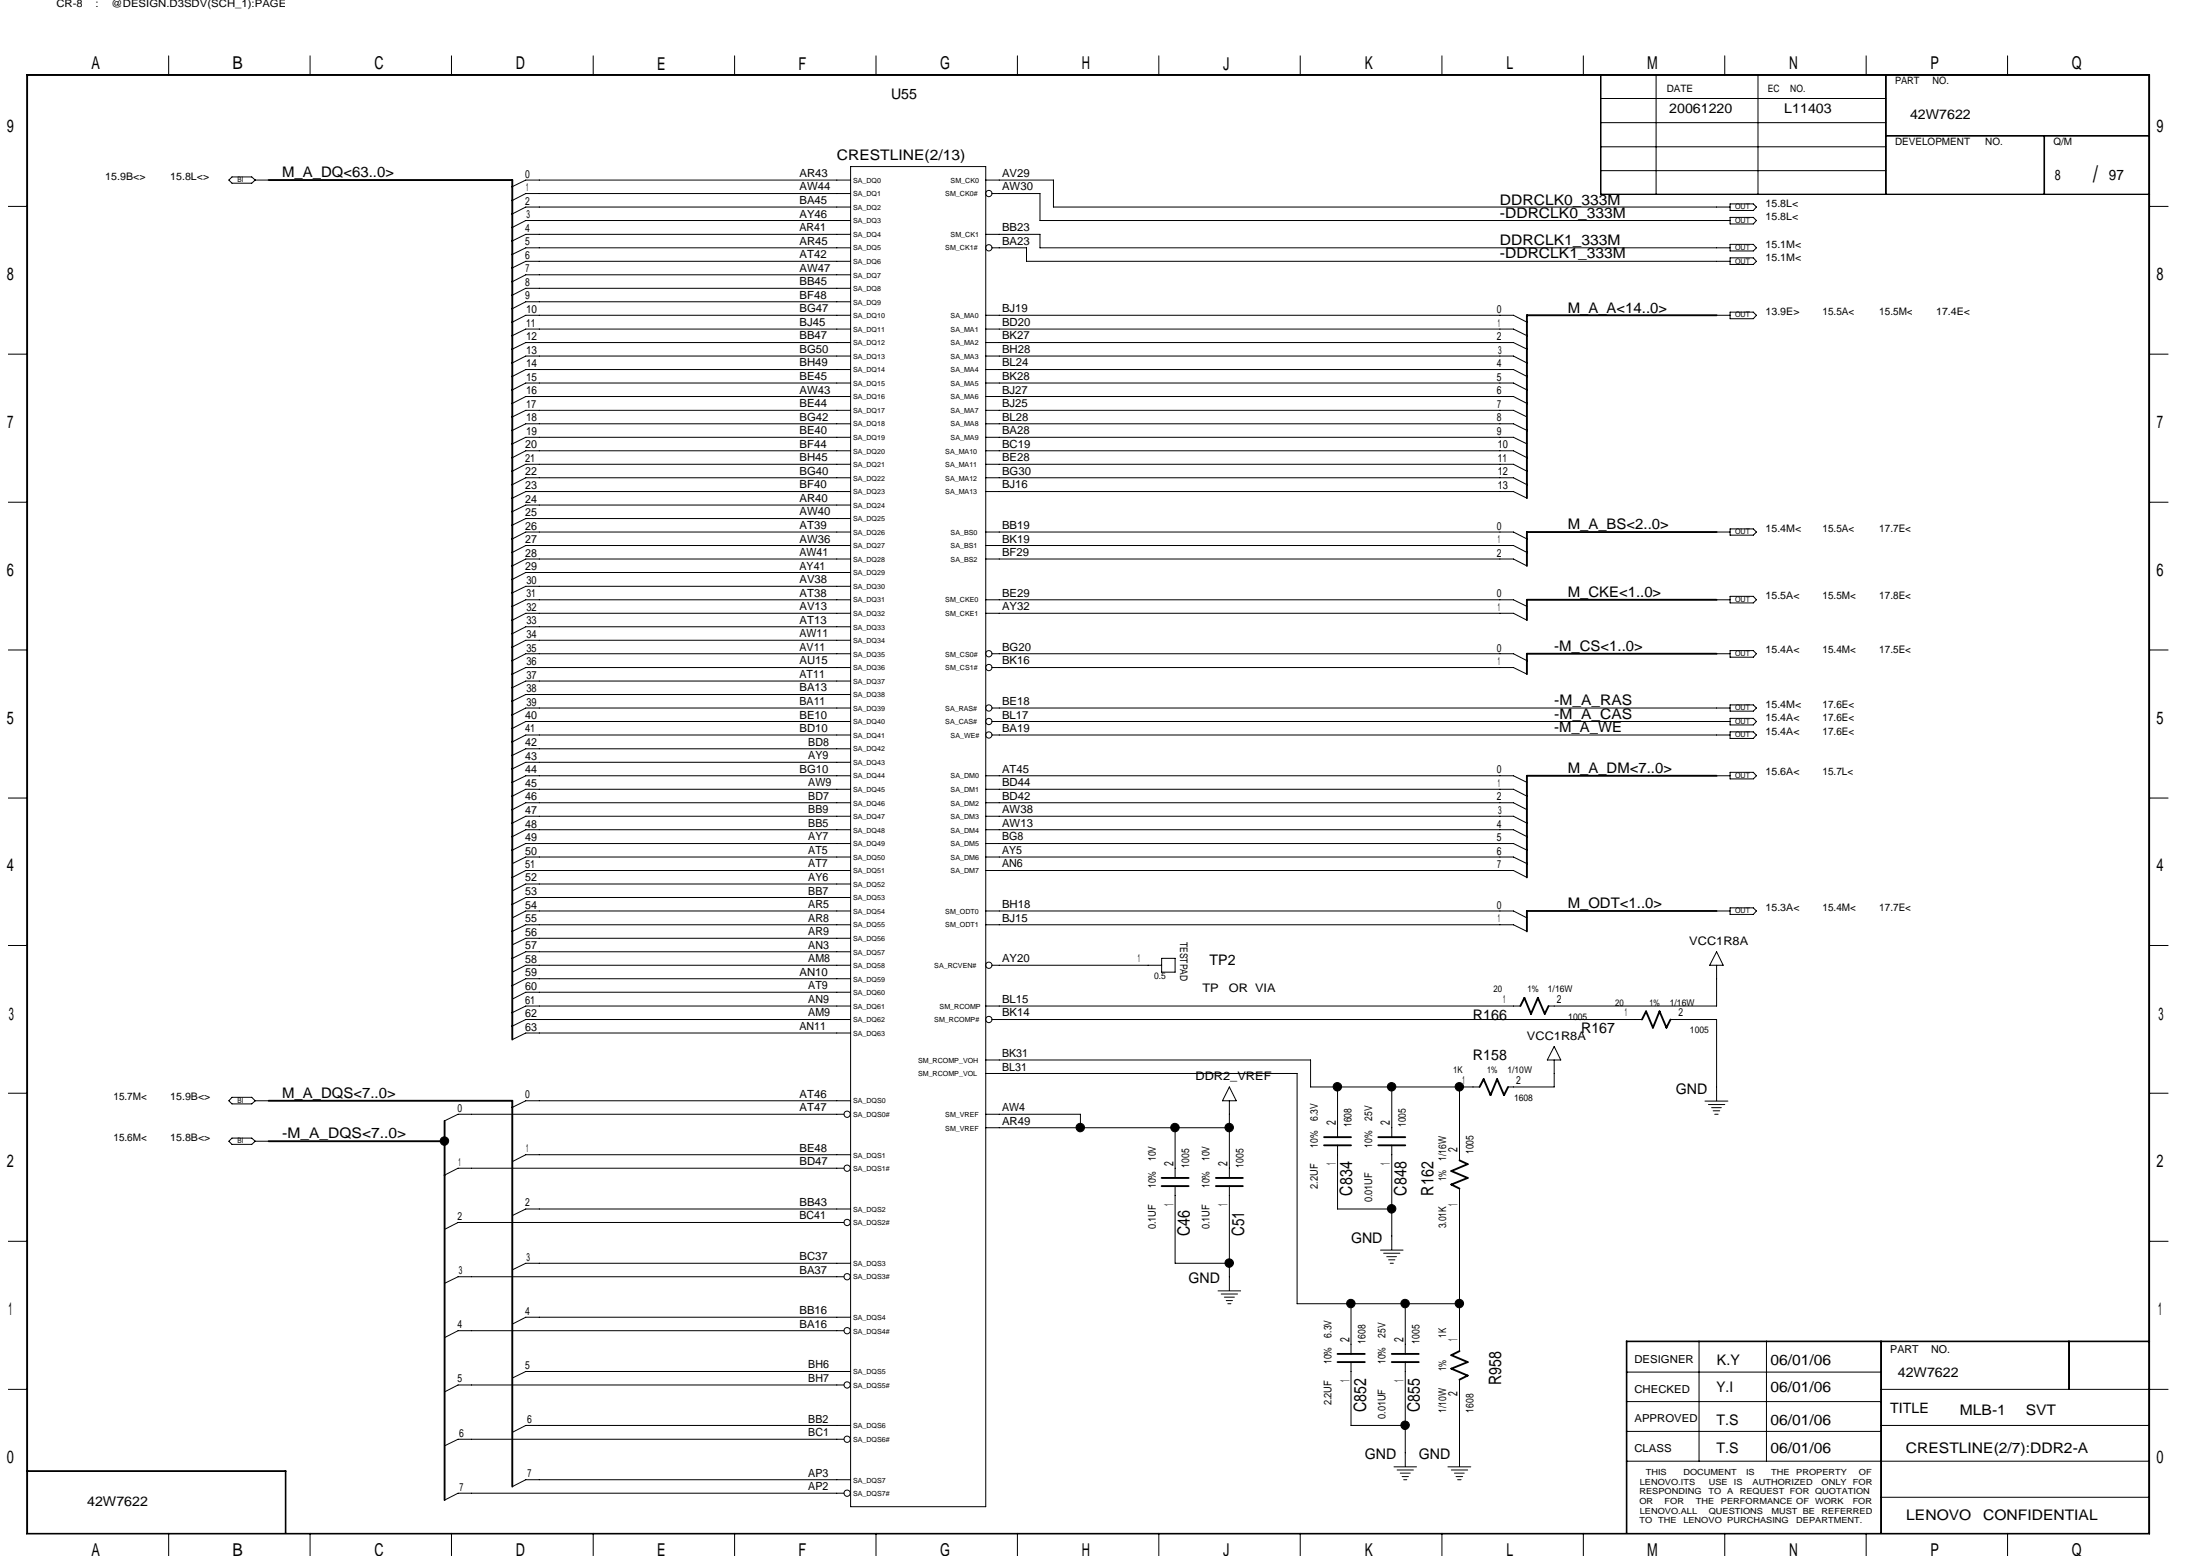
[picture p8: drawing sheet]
<svg xmlns="http://www.w3.org/2000/svg" width="297mm" height="210mm" viewBox="0 0 297 210" stroke-linecap="round" stroke-linejoin="round" font-family="sans-serif">
<g fill="none" stroke="#000" stroke-width=".25">
<path d="M36.3 24.3h32.9v116M231.8 42.5h-25.6v24.7M231.8 71.8h-25.6v4.6M231.8 80.9h-25.6v2.8M231.8 88.2h-25.6v2.8M231.8 104.7h-25.6v13.7M205.3 135.8l.5-1.1 .9 2.1 .9-2.1 1 2.1 .5-1M221.7 137.6l.5-1.1 1 2.2 .9-2.2 .9 2.2 .5-1.1M231.8 122.9h-25.6v2.8M36.3 148.5h32.9v52.1M36.3 154h23.7M60 151.3v51.1"/>
<path d="M156.8 159h3.7M164.2 159h3.6M178.8 154.6h3.6M178.8 153.5h3.6M186.1 154.6h3.6M186.1 153.5h3.6M197.1 156.6l1.1 .5-2.2 .9 2.2 1-2.2 .9 1.1 .5M199.8 146.7l.5-1.1 .9 2.2 .9-2.2 1 2.2 .5-1.1M156.8 160.1h3.7M164.2 160.1h3.6M180.6 183.8h3.7M180.6 182.7h3.7"/>
<path d="M187.9 183.8h3.7M187.9 182.7h3.7M197.1 182.3l-1.1 .6 2.2 .9-2.2 .9 2.2 .9-1.1 .6"/>
</g>
<g fill="none" stroke="#000" stroke-width=".14">
<path d="M3.6 10.1h286.6v196.9h-286.6zM3.7 10.2h286.4v196.7h-286.4zM22.8 7.5v2.6M41.9 7.5v2.6M61 7.5v2.6M80.1 7.5v2.6M99.2 7.5v2.6M118.3 7.5v2.6M137.4 7.5v2.6M156.5 7.5v2.6M175.6 7.5v2.6M194.7 7.5v2.6"/>
<path d="M213.8 7.5v2.6M216.1 10.1v16.1h74.1M216.1 19.8h38.5M216.1 16.6h38.5M216.1 13.3h38.5M216.2 10.1v16.1M223.6 10.1v16.1M232.9 7.5v2.6M237.4 10.1v16.1M252 7.5v2.6M254.6 18.4h35.6M254.6 10.1v16.1"/>
<path d="M254.6 18.3h35.6M254.7 10.1v16.1M271.1 7.5v2.6M276 18.4v7.8M276.1 18.4v7.8M1.1 27.9h2.5M30.9 24.3l.4-.4h2.7l.5 .4-.5 .4h-2.7zM34.5 24.3h1.8M114.8 37.1h-43.8l-1.8 .9M114.8 35.3h-43.8l-1.8 .9M114.8 33.4h-43.8l-1.8 .9M114.8 29.8h-43.8l-1.8 .9"/>
<path d="M114.8 31.6h-43.8l-1.8 .9M114.8 27.9h-43.8l-1.8 1M114.8 26.1h-43.8l-1.8 1M114.8 24.3h-43.8l-1.8 .9M114.8 22.5h18.3v180.8h-18.3zM114.8 38.9h-43.8l-1.8 .9M133.1 31.6h7.3v1.8h93.2M133.1 24.3h9.1v3.6h91.4M134 33.4h4.6v1.9h95M134 26.1h6.4v3.7h93.2M216.1 26.2h74.1M216.2 23h38.4"/>
<path d="M233.6 27.5h3.1l.4 .4-.4 .5h-3.1zM233.6 29.3h3.1l.4 .5-.4 .4h-3.1zM233.6 33h3.1l.4 .4-.4 .5h-3.1zM233.6 34.8h3.1l.4 .5-.4 .4h-3.1zM290.2 27.9h2.5M1.1 47.8h2.5M114.8 44.4h-43.8l-1.8 .9M114.8 46.2h-43.8l-1.8 .9M114.8 59h-43.8l-1.8 .9M114.8 49.9h-43.8l-1.8 .9M114.8 51.7h-43.8l-1.8 .9M114.8 57.2h-43.8l-1.8 .9"/>
<path d="M114.8 55.4h-43.8l-1.8 .9M114.8 53.5h-43.8l-1.8 .9M114.8 48h-43.8l-1.8 1M114.8 42.5h-43.8l-1.8 1M114.8 40.7h-43.8l-1.8 1M133.1 44.4h71.2l1.9 .9M133.1 46.2h71.2l1.9 .9M133.1 59h71.2l1.9 .9M133.1 49.9h71.2l1.9 .9M133.1 51.7h71.2l1.9 .9M133.1 57.2h71.2l1.9 .9M133.1 55.4h71.2l1.9 .9"/>
<path d="M133.1 53.5h71.2l1.9 .9M133.1 48h71.2l1.9 1M133.1 42.5h71.2l1.9 1M231.8 42.5h1.8M233.6 42.1h3.1l.4 .4-.4 .5h-3.1zM290.2 47.8h2.5M1.1 67.8h2.5M114.8 73.6h-43.8l-1.8 .9M114.8 71.8h-43.8l-1.8 .9M114.8 64.5h-43.8l-1.8 .9M114.8 62.7h-43.8l-1.8 .9M114.8 60.8h-43.8l-1.8 1"/>
<path d="M114.8 75.4h-43.8l-1.8 1M114.8 66.3h-43.8l-1.8 .9M114.8 79.1h-43.8l-1.8 .9M114.8 77.3h-43.8l-1.8 .9M114.8 70h-43.8l-1.8 .9M114.8 68.2h-43.8l-1.8 .8M133.1 73.6h71.2l1.9 .9M133.1 71.8h71.2l1.9 .9M133.1 64.5h71.2l1.9 .9M133.1 62.7h71.2l1.9 .9M133.1 60.8h71.2l1.9 1M133.1 75.4h71.2l1.9 1"/>
<path d="M133.1 66.3h71.2l1.9 .9M231.8 71.8h1.8M233.6 71.4h3.1l.4 .4-.4 .4h-3.1zM290.2 67.8h2.5M1.1 87.7h2.5M114.8 90.1h-43.8l-1.8 .9M114.8 88.2h-43.8l-1.8 1M114.8 82.8h-43.8l-1.8 .9M114.8 80.9h-43.8l-1.8 .9M114.8 99.2h-43.8l-1.8 .9M114.8 97.4h-43.8l-1.8 .9M114.8 95.5h-43.8l-1.8 1"/>
<path d="M114.8 93.7h-43.8l-1.8 .9M114.8 91.9h-43.8l-1.8 .9M114.8 86.4h-43.8l-1.8 .9M114.8 84.6h-43.8l-1.8 .9M133.1 82.8h71.2l1.9 .9M133.1 80.9h71.2l1.9 .9M134 90.1h70.3l1.9 .9M134 88.2h70.3l1.9 1M134 99.2h99.6M134 97.4h99.6M134 95.5h99.6M231.8 88.2h1.8"/>
<path d="M231.8 80.9h1.8M233.6 80.5h3.1l.4 .4-.4 .5h-3.1zM233.6 87.8h3.1l.4 .4-.4 .5h-3.1zM233.6 95.1h3.1l.4 .4-.4 .5h-3.1zM233.6 96.9h3.1l.4 .5-.4 .4h-3.1zM233.6 98.8h3.1l.4 .4-.4 .5h-3.1zM290.2 87.7h2.5M1.1 107.7h2.5M114.8 117.5h-43.8l-1.8 .9M114.8 113.8h-43.8l-1.8 .9M114.8 115.7h-43.8l-1.8 .8M114.8 119.3h-43.8l-1.8 .9"/>
<path d="M114.8 112h-43.8l-1.8 .9M114.8 110.2h-43.8l-1.8 .9M114.8 104.7h-43.8l-1.8 .9M114.8 108.3h-43.8l-1.8 1M114.8 106.5h-43.8l-1.8 .9M114.8 102.9h-43.8l-1.8 .9M114.8 101h-43.8l-1.8 .9M133.1 117.5h71.2l1.9 .9M133.1 113.8h71.2l1.9 .9M133.1 115.7h71.2l1.9 .8M133.1 112h71.2l1.9 .9M133.1 110.2h71.2l1.9 .9"/>
<path d="M133.1 104.7h71.2l1.9 .9M133.1 108.3h71.2l1.9 1M133.1 106.5h71.2l1.9 .9M231.8 104.7h1.8M233.6 104.2h3.1l.4 .5-.4 .4h-3.1zM290.2 107.7h2.5M1.1 127.6h2.5M114.8 139.4h-43.8l-1.8 .9M114.8 135.8h-43.8l-1.8 .9M114.8 137.6h-43.8l-1.8 .9M114.8 133.9h-43.8l-1.8 .9M114.8 132.1h-43.8l-1.8 .9"/>
<path d="M114.8 130.3h-43.8l-1.8 .9M114.8 128.4h-43.8l-1.8 .9M114.8 126.6h-43.8l-1.8 .9M114.8 122.9h-43.8l-1.8 1M114.8 124.8h-43.8l-1.8 .9M114.8 121.1h-43.8l-1.8 .9M133.1 135.8h72.2M133.1 122.9h71.2l1.9 1M133.1 124.8h71.2l1.9 .9M134 137.6h87.7M134 130.3h22.8M156.8 129.3h1.9v1.9h-1.9z"/>
<path d="M225.5 137.6h6.3v10.9M231.8 130.3v5.5h-22.7M231.8 128.4l.9 1.9h-1.9zM231.8 122.9h1.8M233.6 122.5h3.1l.4 .4-.4 .5h-3.1zM290.2 127.6h2.5M1.1 147.5h2.5M31.3 148.1h2.7l.5 .4-.5 .5h-2.7l-.4-.5zM31.3 153.6h2.7l.5 .4-.5 .4h-2.7l-.4-.4zM34.5 148.5h1.8M34.5 154h1.8M114 150.4h-52.2l-1.8 .9"/>
<path d="M114 157.6h-52.2l-1.8 1M114.8 148.5h-43.8l-1.8 .9M114.8 155.8h-43.8l-1.8 1M133.1 150.4h12.8v1.8M133.1 144.9h42v31h22M133.1 143h43.9v3.7h22.8M133.1 152.2h32.9M158.7 152.2v6.8M166 146.7l.9 1.8h-1.8zM166 148.5v10.5M180.6 154.6v8.6h7.3M180.6 146.7v6.8"/>
<path d="M187.9 146.7v6.8M187.9 154.6v14M197.1 146.7v9.9M209.8 143v3.7h-6.2M209.8 141.2l.9 1.8h-1.8zM230.2 148.6h3.1M230.7 149.1h2.2M231.1 149.5h1.3M231.3 149.9h.9M231.5 150.4h.5M290.2 147.5h2.5M1.1 167.5h2.5"/>
<path d="M114 172.3h-52.2l-1.8 .9M114 179.6h-52.2l-1.8 .9M114 165h-52.2l-1.8 .9M114.8 177.8h-43.8l-1.8 .9M114.8 170.5h-43.8l-1.8 .9M114.8 163.2h-43.8l-1.8 .8M158.7 160.1v10.4h7.3M164.5 174.2h3M164.9 174.6h2.2M165.3 175h1.4M165.6 175.5h.8M165.8 175.9h.4"/>
<path d="M166 160.1v14M182.4 175.9v6.8M186.4 168.7h3M186.8 169.1h2.2M187.2 169.6h1.3M187.5 170h.8M187.7 170.5h.4M189.7 175.9v6.8M197.1 160.4v21.9M290.2 167.5h2.5M1.1 187.5h2.5M3.6 198.5h35v8.4"/>
<path d="M3.6 198.5h35M38.5 198.5v8.4M114 186.9h-52.2l-1.8 .9M114 194.2h-52.2l-1.8 .9M114.8 199.7h-43.8l-1.8 .9M114.8 192.4h-43.8l-1.8 .9M114.8 185.1h-43.8l-1.8 .9M182.4 183.8v8.6h7.3M188.2 198h3.1M188.6 198.4h2.2M189.1 198.8h1.3M189.3 199.3h.9"/>
<path d="M189.5 199.7h.4M189.7 183.8v14.1M195.5 198h3.1M196 198.4h2.2M196.4 198.8h1.3M196.6 199.3h.9M196.8 199.7h.5M197.1 186.2v11.7M219.6 197.2h70.6M219.6 181.1h70.6M219.6 193.2h34.4M219.6 189.1h34.4"/>
<path d="M219.6 185.2h34.4M219.7 181v25.9M229.4 181v16.2M238.5 181v16.2M254 192.4h36.2M254 187.5h38.7M254 181v25.9M279.3 181v6.5M279.4 181v6.5M290.2 181h-70.6v25.9M22.8 206.9v3M41.9 206.9v3"/>
<path d="M61 206.9v3M80.1 206.9v3M99.2 206.9v3M114 201.5h-52.2l-1.8 .9M118.3 206.9v3M137.4 206.9v3M156.5 206.9v3M175.6 206.9v3M194.7 206.9v3M213.8 206.9v3M232.9 206.9v3M252 206.9v3"/>
<path d="M254 202.1h36.2M271.1 206.9v3"/>
<circle cx="133.5" cy="26.1" r=".43"/>
<circle cx="133.5" cy="33.4" r=".43"/>
<circle cx="133.5" cy="97.4" r=".43"/>
<circle cx="133.5" cy="95.5" r=".43"/>
<circle cx="133.5" cy="90.1" r=".43"/>
<circle cx="133.5" cy="99.2" r=".43"/>
<circle cx="133.5" cy="88.2" r=".43"/>
<circle cx="133.5" cy="137.6" r=".43"/>
<circle cx="133.5" cy="130.3" r=".43"/>
<circle cx="114.4" cy="150.4" r=".43"/>
<circle cx="114.4" cy="157.6" r=".43"/>
<circle cx="114.4" cy="172.3" r=".43"/>
<circle cx="114.4" cy="179.6" r=".43"/>
<circle cx="114.4" cy="165" r=".43"/>
<circle cx="114.4" cy="186.9" r=".43"/>
<circle cx="114.4" cy="194.2" r=".43"/>
<circle cx="114.4" cy="201.5" r=".43"/>
</g>
<g fill="#000" stroke="#000" stroke-width=".14">
<circle cx="60" cy="154" r=".57"/>
<circle cx="145.9" cy="152.2" r=".57"/>
<circle cx="158.6" cy="152.2" r=".57"/>
<circle cx="166" cy="152.2" r=".57"/>
<circle cx="180.6" cy="146.7" r=".57"/>
<circle cx="187.9" cy="146.7" r=".57"/>
<circle cx="197" cy="146.7" r=".57"/>
<circle cx="166" cy="170.4" r=".57"/>
<circle cx="182.4" cy="175.9" r=".57"/>
<circle cx="187.9" cy="163.1" r=".57"/>
<circle cx="189.7" cy="175.9" r=".57"/>
<circle cx="197" cy="175.9" r=".57"/>
<circle cx="189.7" cy="192.3" r=".57"/>
</g>
<text font-size="3.1" x="282.6" y="24.6">/</text>
<g font-size="2.4">
<text x="12.4" y="9.4">A</text>
<text x="31.4" y="9.4">B</text>
<text x="50.5" y="9.4">C</text>
<text x="69.6" y="9.4">D</text>
<text x="88.7" y="9.4">E</text>
<text x="107.8" y="9.4">F</text>
<text x="127" y="9.4">G</text>
<text x="146" y="9.4">H</text>
<text x="165.1" y="9.4">J</text>
<text x="184.3" y="9.4">K</text>
<text x="203.4" y="9.4">L</text>
<text x="222.4" y="9.4">M</text>
<text x="241.6" y="9.4">N</text>
<text x="260.6" y="9.4">P</text>
<text x="279.7" y="9.4">Q</text>
<text x=".9" y="17.9">9</text>
<text x="291.2" y="17.9">9</text>
<text x=".9" y="37.8">8</text>
<text x="291.2" y="37.8">8</text>
<text x="1" y="57.8">7</text>
<text x="291.2" y="57.8">7</text>
<text x=".9" y="77.8">6</text>
<text x="291.2" y="77.8">6</text>
<text x=".9" y="97.7">5</text>
<text x="291.2" y="97.7">5</text>
<text x=".9" y="117.6">4</text>
<text x="291.2" y="117.6">4</text>
<text x="1.2" y="137.6">3</text>
<text x="291.4" y="137.6">3</text>
<text x=".9" y="157.5">2</text>
<text x="291.2" y="157.5">2</text>
<text x="1.1" y="177.5">1</text>
<text x="291.4" y="177.5">1</text>
<text x=".9" y="197.4">0</text>
<text x="291.2" y="197.4">0</text>
<text x="12.4" y="210">A</text>
<text x="31.4" y="210">B</text>
<text x="50.5" y="210">C</text>
<text x="69.6" y="210">D</text>
<text x="127" y="210">G</text>
<text x="146" y="210">H</text>
<text x="184.3" y="210">K</text>
<text x="203.4" y="210">L</text>
<text x="222.4" y="210">M</text>
<text x="241.6" y="210">N</text>
<text x="260.6" y="210">P</text>
<text x="279.7" y="210">Q</text>
<text x="88.7" y="210">E</text>
<text x="107.8" y="210">F</text>
<text x="165.1" y="210">J</text>
</g>
<g font-size="2.3">
<text x="182.6" y="161.3" transform="rotate(-90 182.6 161.3)">C834</text>
<text x="189.9" y="161.3" transform="rotate(-90 189.9 161.3)">C848</text>
<text x="193.5" y="161.3" transform="rotate(-90 193.5 161.3)">R162</text>
<text x="160.7" y="166.8" transform="rotate(-90 160.7 166.8)">C46</text>
<text x="168" y="166.8" transform="rotate(-90 168 166.8)">C51</text>
<text x="184.4" y="190.5" transform="rotate(-90 184.4 190.5)">C852</text>
<text x="191.7" y="190.5" transform="rotate(-90 191.7 190.5)">C855</text>
<text x="202.7" y="186.9" transform="rotate(-90 202.7 186.9)">R958</text>
</g>
<g font-size="2">
<text x="120.3" y="13.3">U55</text>
<text x="38.1" y="23.9">M_A_DQ&lt;63..0&gt;</text>
<text x="113" y="21.5">CRESTLINE(2/13)</text>
<text x="202.5" y="29.4">-DDRCLK0_333M</text>
<text x="202.5" y="27.6">DDRCLK0_333M</text>
<text x="277.4" y="24.3">8</text>
<text x="284.7" y="24.3">97</text>
<text x="202.5" y="33.1">DDRCLK1_333M</text>
<text x="202.5" y="34.9">-DDRCLK1_333M</text>
<text x="211.7" y="42.2">M_A_A&lt;14..0&gt;</text>
<text x="211.7" y="71.4">M_A_BS&lt;2..0&gt;</text>
<text x="211.7" y="80.6">M_CKE&lt;1..0&gt;</text>
<text x="209.8" y="87.9">-M_CS&lt;1..0&gt;</text>
<text x="209.8" y="95.2">-M_A_RAS</text>
<text x="209.8" y="97">-M_A_CAS</text>
<text x="209.8" y="98.8">-M_A_WE</text>
<text x="211.7" y="104.3">M_A_DM&lt;7..0&gt;</text>
<text x="211.7" y="122.6">M_ODT&lt;1..0&gt;</text>
<text x="163.3" y="130.3">TP2</text>
<text x="198.9" y="137.6">R166</text>
<text x="198.9" y="143">R158</text>
<text x="213.5" y="139.4">R167</text>
<text x="38.1" y="148.2">M_A_DQS&lt;7..0&gt;</text>
<text x="226.3" y="147.6">GND</text>
<text x="38.1" y="153.6">-M_A_DQS&lt;7..0&gt;</text>
<text x="182.4" y="167.7">GND</text>
<text x="160.5" y="173.2">GND</text>
<text x="231.8" y="184.1">K.Y</text>
<text x="239.1" y="184.1">06/01/06</text>
<text x="231.8" y="187.8">Y.I</text>
<text x="239.1" y="187.8">06/01/06</text>
<text x="264.6" y="190.9">MLB-1</text>
<text x="273.5" y="190.9">SVT</text>
<text x="184.3" y="196.9">GND</text>
<text x="191.6" y="196.9">GND</text>
<text x="231.8" y="192.4">T.S</text>
<text x="231.8" y="196">T.S</text>
<text x="239.1" y="192.4">06/01/06</text>
<text x="239.1" y="196">06/01/06</text>
<text x="257.3" y="196">CRESTLINE(2/7):DDR2-A</text>
<text x="257.4" y="205.2">LENOVO</text>
<text x="267.8" y="205.2">CONFIDENTIAL</text>
</g>
<text font-size="1.9" x="255.2" y="190.7">TITLE</text>
<g font-size="1.8">
<text x="225.4" y="15.3">20061220</text>
<text x="240.9" y="15.3">L11403</text>
<text x="257.9" y="16">42W7622</text>
<text x="180.4" y="151.8" transform="rotate(-90 180.4 151.8)">2</text>
<text x="187.7" y="151.8" transform="rotate(-90 187.7 151.8)">2</text>
<text x="196.8" y="155.5" transform="rotate(-90 196.8 155.5)">2</text>
<text x="158.5" y="157.3" transform="rotate(-90 158.5 157.3)">2</text>
<text x="165.7" y="157.3" transform="rotate(-90 165.7 157.3)">2</text>
<text x="180.4" y="157.3" transform="rotate(-90 180.4 157.3)">1</text>
<text x="187.7" y="157.3" transform="rotate(-90 187.7 157.3)">1</text>
<text x="158.5" y="162.7" transform="rotate(-90 158.5 162.7)">1</text>
<text x="165.7" y="162.7" transform="rotate(-90 165.7 162.7)">1</text>
<text x="196.8" y="162.7" transform="rotate(-90 196.8 162.7)">1</text>
<text x="182.2" y="181.1" transform="rotate(-90 182.2 181.1)">2</text>
<text x="189.5" y="181.1" transform="rotate(-90 189.5 181.1)">2</text>
<text x="196.8" y="180.9" transform="rotate(-90 196.8 180.9)">1</text>
<text x="256.2" y="185.8">42W7622</text>
<text x="182.2" y="186.5" transform="rotate(-90 182.2 186.5)">1</text>
<text x="189.5" y="186.5" transform="rotate(-90 189.5 186.5)">1</text>
<text x="196.8" y="188.4" transform="rotate(-90 196.8 188.4)">2</text>
<text x="11.8" y="203.3">42W7622</text>
</g>
<g font-size="1.6">
<text x="228.1" y="127.5">VCC1R8A</text>
<text x="162.3" y="133.9">TP</text>
<text x="165.9" y="133.9">OR VIA</text>
<text x="206.2" y="140.3">VCC1R8A</text>
<text x="161.4" y="145.8">DDR2_VREF</text>
</g>
<g font-size="1.5">
<text x="70.9" y="24">0</text>
<text x="107.9" y="23.9">AR43</text>
<text x="135.3" y="23.9">AV29</text>
<text x="70.9" y="27.6">2</text>
<text x="71" y="25.8">1</text>
<text x="71.1" y="29.4">3</text>
<text x="107.9" y="29.4">AY46</text>
<text x="107.9" y="25.7">AW44</text>
<text x="107.9" y="27.6">BA45</text>
<text x="135.3" y="25.7">AW30</text>
<text x="70.9" y="31.3">4</text>
<text x="70.9" y="33.1">5</text>
<text x="70.9" y="34.9">6</text>
<text x="107.9" y="34.8">AT42</text>
<text x="107.9" y="31.2">AR41</text>
<text x="107.9" y="33">AR45</text>
<text x="135.3" y="31.2">BB23</text>
<text x="135.3" y="33">BA23</text>
<text x="70.9" y="38.6">8</text>
<text x="70.9" y="40.4">9</text>
<text x="70.9" y="36.7">7</text>
<text x="107.9" y="40.3">BF48</text>
<text x="107.9" y="38.5">BB45</text>
<text x="107.9" y="36.7">AW47</text>
<text x="71" y="47.7">13</text>
<text x="71" y="42.2">10</text>
<text x="71" y="45.9">12</text>
<text x="71" y="44.1">11</text>
<text x="107.9" y="47.6">BG50</text>
<text x="107.9" y="42.2">BG47</text>
<text x="107.9" y="45.8">BB47</text>
<text x="107.9" y="44">BJ45</text>
<text x="135.3" y="47.6">BH28</text>
<text x="135.3" y="44">BD20</text>
<text x="135.3" y="45.8">BK27</text>
<text x="135.3" y="42.2">BJ19</text>
<text x="202.1" y="45.9">2</text>
<text x="202.1" y="42.2">0</text>
<text x="202.2" y="44.1">1</text>
<text x="202.3" y="47.7">3</text>
<text x="71" y="51.4">15</text>
<text x="71" y="49.5">14</text>
<text x="71" y="53.2">16</text>
<text x="107.9" y="49.4">BH49</text>
<text x="107.9" y="51.3">BE45</text>
<text x="107.9" y="53.1">AW43</text>
<text x="135.3" y="49.4">BL24</text>
<text x="135.3" y="51.3">BK28</text>
<text x="135.3" y="53.1">BJ27</text>
<text x="202.1" y="53.2">6</text>
<text x="202.1" y="49.5">4</text>
<text x="202.1" y="51.4">5</text>
<text x="71" y="58.7">19</text>
<text x="71" y="55">17</text>
<text x="71" y="56.9">18</text>
<text x="107.9" y="56.8">BG42</text>
<text x="107.9" y="54.9">BE44</text>
<text x="107.9" y="58.6">BE40</text>
<text x="135.3" y="56.8">BL28</text>
<text x="135.3" y="54.9">BJ25</text>
<text x="135.3" y="58.6">BA28</text>
<text x="202.1" y="58.7">9</text>
<text x="202.1" y="56.9">8</text>
<text x="202.1" y="55">7</text>
<text x="70.9" y="66">23</text>
<text x="70.9" y="62.3">21</text>
<text x="70.9" y="64.1">22</text>
<text x="70.9" y="60.5">20</text>
<text x="107.9" y="62.3">BH45</text>
<text x="107.9" y="64.1">BG40</text>
<text x="107.9" y="60.4">BF44</text>
<text x="107.9" y="65.9">BF40</text>
<text x="135.3" y="64.1">BG30</text>
<text x="135.3" y="62.3">BE28</text>
<text x="135.3" y="60.4">BC19</text>
<text x="135.3" y="65.9">BJ16</text>
<text x="202.2" y="64.1">12</text>
<text x="202.2" y="60.5">10</text>
<text x="202.2" y="62.3">11</text>
<text x="202.2" y="66">13</text>
<text x="70.9" y="67.8">24</text>
<text x="70.9" y="69.6">25</text>
<text x="70.9" y="71.5">26</text>
<text x="107.9" y="69.6">AW40</text>
<text x="107.9" y="71.4">AT39</text>
<text x="107.9" y="67.7">AR40</text>
<text x="135.3" y="71.4">BB19</text>
<text x="202.1" y="71.5">0</text>
<text x="70.9" y="75.1">28</text>
<text x="70.9" y="73.3">27</text>
<text x="70.9" y="77">29</text>
<text x="107.9" y="76.9">AY41</text>
<text x="107.9" y="75.1">AW41</text>
<text x="107.9" y="73.2">AW36</text>
<text x="135.3" y="75.1">BF29</text>
<text x="135.3" y="73.2">BK19</text>
<text x="202.1" y="75.1">2</text>
<text x="202.2" y="73.3">1</text>
<text x="71.1" y="80.6">31</text>
<text x="71.1" y="82.4">32</text>
<text x="71.1" y="78.8">30</text>
<text x="107.9" y="78.7">AV38</text>
<text x="107.9" y="82.3">AV13</text>
<text x="107.9" y="80.5">AT38</text>
<text x="135.3" y="80.5">BE29</text>
<text x="135.3" y="82.3">AY32</text>
<text x="202.1" y="80.6">0</text>
<text x="202.2" y="82.4">1</text>
<text x="71.1" y="86.1">34</text>
<text x="71.1" y="87.9">35</text>
<text x="71.1" y="89.7">36</text>
<text x="71.1" y="84.2">33</text>
<text x="107.9" y="86">AW11</text>
<text x="107.9" y="87.8">AV11</text>
<text x="107.9" y="89.7">AU15</text>
<text x="107.9" y="84.2">AT13</text>
<text x="135.3" y="87.8">BG20</text>
<text x="135.3" y="89.7">BK16</text>
<text x="202.1" y="87.9">0</text>
<text x="202.2" y="89.7">1</text>
<text x="71.1" y="95.2">39</text>
<text x="71.1" y="91.6">37</text>
<text x="71.1" y="93.4">38</text>
<text x="107.9" y="95.1">BA11</text>
<text x="107.9" y="91.5">AT11</text>
<text x="107.9" y="93.3">BA13</text>
<text x="135.3" y="95.1">BE18</text>
<text x="70.9" y="100.7">42</text>
<text x="70.9" y="98.8">41</text>
<text x="70.9" y="97">40</text>
<text x="107.9" y="97">BE10</text>
<text x="107.9" y="98.8">BD10</text>
<text x="109.1" y="100.6">BD8</text>
<text x="135.3" y="97">BL17</text>
<text x="135.3" y="98.8">BA19</text>
<text x="70.9" y="104.4">44</text>
<text x="70.9" y="106.2">45</text>
<text x="70.9" y="108">46</text>
<text x="70.9" y="102.5">43</text>
<text x="107.9" y="104.3">BG10</text>
<text x="109.1" y="102.4">AY9</text>
<text x="109.1" y="108">BD7</text>
<text x="109.1" y="106.1">AW9</text>
<text x="135.3" y="106.1">BD44</text>
<text x="135.3" y="108">BD42</text>
<text x="135.3" y="104.3">AT45</text>
<text x="202.1" y="104.4">0</text>
<text x="202.1" y="108">2</text>
<text x="202.2" y="106.2">1</text>
<text x="70.9" y="113.5">49</text>
<text x="70.9" y="109.8">47</text>
<text x="70.9" y="111.7">48</text>
<text x="109.1" y="113.4">AY7</text>
<text x="109.1" y="109.8">BB9</text>
<text x="109.1" y="111.6">BB5</text>
<text x="135.3" y="113.4">BG8</text>
<text x="135.3" y="109.8">AW38</text>
<text x="135.3" y="111.6">AW13</text>
<text x="202.1" y="113.5">5</text>
<text x="202.1" y="111.7">4</text>
<text x="202.3" y="109.8">3</text>
<text x="70.9" y="119">52</text>
<text x="70.9" y="115.3">50</text>
<text x="70.9" y="117.1">51</text>
<text x="109.1" y="118.9">AY6</text>
<text x="109.1" y="117.1">AT7</text>
<text x="109.1" y="115.2">AT5</text>
<text x="135.3" y="115.2">AY5</text>
<text x="135.3" y="117.1">AN6</text>
<text x="202.1" y="115.3">6</text>
<text x="202.1" y="117.1">7</text>
<text x="70.9" y="122.6">54</text>
<text x="70.9" y="124.5">55</text>
<text x="70.9" y="120.8">53</text>
<text x="109.1" y="124.4">AR8</text>
<text x="109.1" y="122.6">AR5</text>
<text x="109.1" y="120.7">BB7</text>
<text x="135.3" y="122.6">BH18</text>
<text x="135.3" y="124.4">BJ15</text>
<text x="202.1" y="122.6">0</text>
<text x="202.2" y="124.5">1</text>
<text x="70.9" y="131.7">59</text>
<text x="70.9" y="126.3">56</text>
<text x="70.9" y="128.1">57</text>
<text x="70.9" y="129.9">58</text>
<text x="107.9" y="131.7">AN10</text>
<text x="109.1" y="126.2">AR9</text>
<text x="109.1" y="128">AN3</text>
<text x="109.1" y="129.8">AM8</text>
<text x="135.3" y="129.8">AY20</text>
<text x="153.6" y="129.8">1</text>
<text x="70.9" y="135.4">61</text>
<text x="70.9" y="137.2">62</text>
<text x="70.9" y="133.6">60</text>
<text x="109.1" y="133.5">AT9</text>
<text x="109.1" y="135.3">AN9</text>
<text x="109.1" y="137.2">AM9</text>
<text x="135.3" y="135.3">BL15</text>
<text x="135.3" y="137.2">BK14</text>
<text x="202.9" y="135.3">1</text>
<text x="210.2" y="135.3">2</text>
<text x="219.4" y="137.2">1</text>
<text x="226.6" y="137.2">2</text>
<text x="70.9" y="139.1">63</text>
<text x="107.9" y="139">AN11</text>
<text x="135.3" y="142.7">BK31</text>
<text x="70.9" y="148.2">0</text>
<text x="107.9" y="149.9">AT47</text>
<text x="107.9" y="148.1">AT46</text>
<text x="135.3" y="144.5">BL31</text>
<text x="135.3" y="149.9">AW4</text>
<text x="197.5" y="146.3">1</text>
<text x="204.7" y="146.3">2</text>
<text x="61.8" y="150">0</text>
<text x="71" y="155.5">1</text>
<text x="107.9" y="155.4">BE48</text>
<text x="135.3" y="151.8">AR49</text>
<text x="61.9" y="157.4">1</text>
<text x="107.9" y="157.3">BD47</text>
<text x="61.8" y="164.6">2</text>
<text x="70.9" y="162.8">2</text>
<text x="107.9" y="164.5">BC41</text>
<text x="107.9" y="162.7">BB43</text>
<text x="61.9" y="172">3</text>
<text x="71.1" y="170.1">3</text>
<text x="107.9" y="170.1">BC37</text>
<text x="107.9" y="171.9">BA37</text>
<text x="61.8" y="179.2">4</text>
<text x="70.9" y="177.4">4</text>
<text x="107.9" y="177.4">BB16</text>
<text x="107.9" y="179.2">BA16</text>
<text x="70.9" y="184.7">5</text>
<text x="109.1" y="184.7">BH6</text>
<text x="220.7" y="183.9">DESIGNER</text>
<text x="255.2" y="182.6">PART</text>
<text x="260.7" y="182.6">NO.</text>
<text x="61.8" y="186.6">5</text>
<text x="109.1" y="186.5">BH7</text>
<text x="109.1" y="192">BB2</text>
<text x="220.7" y="191.9">APPROVED</text>
<text x="220.7" y="187.9">CHECKED</text>
<text x="62" y="193.9">6</text>
<text x="71.2" y="192.1">6</text>
<text x="109.1" y="193.8">BC1</text>
<text x="220.7" y="196">CLASS</text>
<text x="62.1" y="201.2">7</text>
<text x="71.2" y="199.3">7</text>
<text x="109.1" y="199.3">AP3</text>
<text x="109.1" y="201.1">AP2</text>
</g>
<g font-size="1.4">
<text x="7.6" y=".9">CR-8</text>
<text x="12.9" y=".9">:</text>
<text x="15" y=".9">@DESIGN.D3SDV(SCH_1):PAGE</text>
<text x="255.9" y="11.3">PART</text>
<text x="260.9" y="11.3">NO.</text>
<text x="225" y="12.4">DATE</text>
<text x="238.7" y="12.4">EC</text>
<text x="241.7" y="12.4">NO.</text>
<text x="255.9" y="19.6">DEVELOPMENT</text>
<text x="268.1" y="19.6">NO.</text>
<text x="277.2" y="19.6">Q/M</text>
<text x="14.2" y="24.3">15.9B&lt;&gt;</text>
<text x="23" y="24.3">15.8L&lt;&gt;</text>
<text x="238.4" y="29.7">15.8L&lt;</text>
<text x="238.4" y="27.9">15.8L&lt;</text>
<text x="238.4" y="33.4">15.1M&lt;</text>
<text x="238.4" y="35.2">15.1M&lt;</text>
<text x="238.4" y="42.5">13.9E&gt;</text>
<text x="246.1" y="42.5">15.5A&lt;</text>
<text x="253.7" y="42.5">15.5M&lt;</text>
<text x="261.4" y="42.5">17.4E&lt;</text>
<text x="238.4" y="71.8">15.4M&lt;</text>
<text x="246.1" y="71.8">15.5A&lt;</text>
<text x="253.7" y="71.8">17.7E&lt;</text>
<text x="238.4" y="80.9">15.5A&lt;</text>
<text x="246.1" y="80.9">15.5M&lt;</text>
<text x="253.7" y="80.9">17.8E&lt;</text>
<text x="238.4" y="88.2">15.4A&lt;</text>
<text x="246.1" y="88.2">15.4M&lt;</text>
<text x="253.7" y="88.2">17.5E&lt;</text>
<text x="238.4" y="95.5">15.4M&lt;</text>
<text x="246.1" y="95.5">17.6E&lt;</text>
<text x="238.4" y="97.3">15.4A&lt;</text>
<text x="238.4" y="99.1">15.4A&lt;</text>
<text x="246.1" y="97.3">17.6E&lt;</text>
<text x="246.1" y="99.1">17.6E&lt;</text>
<text x="238.4" y="104.6">15.6A&lt;</text>
<text x="246.1" y="104.6">15.7L&lt;</text>
<text x="238.4" y="122.9">15.3A&lt;</text>
<text x="246.1" y="122.9">15.4M&lt;</text>
<text x="253.7" y="122.9">17.7E&lt;</text>
<text x="159.3" y="127.1" transform="rotate(90 159.3 127.1)">TESTPAD</text>
<text x="15.3" y="148.5">15.7M&lt;</text>
<text x="23" y="148.5">15.9B&lt;&gt;</text>
<text x="15.3" y="154">15.6M&lt;</text>
<text x="23" y="154">15.8B&lt;&gt;</text>
<text x="177.9" y="154.9" transform="rotate(-90 177.9 154.9)">10%</text>
<text x="177.9" y="151.3" transform="rotate(-90 177.9 151.3)">6.3V</text>
<text x="182.5" y="152.1" transform="rotate(-90 182.5 152.1)">1608</text>
<text x="185.2" y="154.9" transform="rotate(-90 185.2 154.9)">10%</text>
<text x="185.2" y="151.3" transform="rotate(-90 185.2 151.3)">25V</text>
<text x="189.8" y="152.1" transform="rotate(-90 189.8 152.1)">1005</text>
<text x="199" y="155.7" transform="rotate(-90 199 155.7)">1005</text>
<text x="156" y="160.3" transform="rotate(-90 156 160.3)">10%</text>
<text x="156" y="156.7" transform="rotate(-90 156 156.7)">10V</text>
<text x="160.6" y="157.6" transform="rotate(-90 160.6 157.6)">1005</text>
<text x="163.3" y="156.7" transform="rotate(-90 163.3 156.7)">10V</text>
<text x="163.3" y="160.3" transform="rotate(-90 163.3 160.3)">10%</text>
<text x="167.9" y="157.6" transform="rotate(-90 167.9 157.6)">1005</text>
<text x="177.9" y="160.4" transform="rotate(-90 177.9 160.4)">2.2UF</text>
<text x="195.3" y="156.7" transform="rotate(-90 195.3 156.7)">1/16W</text>
<text x="195.3" y="159.4" transform="rotate(-90 195.3 159.4)">1%</text>
<text x="156" y="165.9" transform="rotate(-90 156 165.9)">0.1UF</text>
<text x="163.3" y="165.9" transform="rotate(-90 163.3 165.9)">0.1UF</text>
<text x="185.2" y="162.2" transform="rotate(-90 185.2 162.2)">0.01UF</text>
<text x="195.3" y="165.8" transform="rotate(-90 195.3 165.8)">3.01K</text>
<text x="179.8" y="184.1" transform="rotate(-90 179.8 184.1)">10%</text>
<text x="179.8" y="180.5" transform="rotate(-90 179.8 180.5)">6.3V</text>
<text x="184.4" y="181.3" transform="rotate(-90 184.4 181.3)">1608</text>
<text x="187.1" y="184.1" transform="rotate(-90 187.1 184.1)">10%</text>
<text x="187.1" y="180.5" transform="rotate(-90 187.1 180.5)">25V</text>
<text x="191.6" y="181.3" transform="rotate(-90 191.6 181.3)">1005</text>
<text x="195.3" y="185.1" transform="rotate(-90 195.3 185.1)">1%</text>
<text x="195.3" y="180.5" transform="rotate(-90 195.3 180.5)">1K</text>
<text x="179.8" y="189.7" transform="rotate(-90 179.8 189.7)">2.2UF</text>
<text x="187.1" y="191.5" transform="rotate(-90 187.1 191.5)">0.01UF</text>
<text x="195.3" y="190.7" transform="rotate(-90 195.3 190.7)">1/10W</text>
<text x="199" y="190.6" transform="rotate(-90 199 190.6)">1608</text>
</g>
<g font-size="1.3">
<text x="155.8" y="132.1">0.5</text>
<text x="201.6" y="133.9">20</text>
<text x="206.2" y="133.9">1%</text>
<text x="209" y="133.9">1/16W</text>
<text x="211.7" y="137.6">1005</text>
<text x="218.1" y="135.8">20</text>
<text x="222.7" y="135.8">1%</text>
<text x="225.5" y="135.8">1/16W</text>
<text x="228.2" y="139.4">1005</text>
<text x="196.2" y="144.9">1K</text>
<text x="200.8" y="144.9">1%</text>
<text x="203.5" y="144.9">1/10W</text>
<text x="204.4" y="148.5">1608</text>
</g>
<g font-size="1.1">
<text x="221.4" y="203">OR</text>
<text x="221.4" y="201.7">RESPONDING</text>
<text x="221.4" y="200.4">LENOVO.ITS</text>
<text x="222.2" y="199.1">THIS</text>
<text x="224.7" y="203">FOR</text>
<text x="227.3" y="199.1">DOCUMENT</text>
<text x="229" y="203">THE</text>
<text x="230.7" y="201.7">TO</text>
<text x="230.7" y="200.4">USE</text>
<text x="232.4" y="203">PERFORMANCE OF</text>
<text x="233.2" y="201.7">A</text>
<text x="234.1" y="200.4">IS</text>
<text x="234.9" y="201.7">REQUEST FOR QUOTATION</text>
<text x="235.8" y="199.1">IS</text>
<text x="236.6" y="200.4">AUTHORIZED</text>
<text x="239.1" y="199.1">THE</text>
<text x="242.5" y="199.1">PROPERTY</text>
<text x="245.1" y="203">WORK</text>
<text x="246" y="200.4">ONLY</text>
<text x="250.1" y="203">FOR</text>
<text x="250.2" y="200.4">FOR</text>
<text x="251" y="199.1">OF</text>
<text x="221.4" y="205.6">TO</text>
<text x="221.4" y="204.3">LENOVO.ALL</text>
<text x="223.9" y="205.6">THE</text>
<text x="227.3" y="205.6">LENOVO PURCHASING</text>
<text x="230.7" y="204.3">QUESTIONS</text>
<text x="239.2" y="204.3">MUST BE</text>
<text x="242.5" y="205.6">DEPARTMENT.</text>
<text x="246" y="204.3">REFERRED</text>
</g>
<g font-size="1">
<text x="32.1" y="24.6">BI</text>
<text x="234.3" y="28.2">OUT</text>
<text x="234.3" y="30.1">OUT</text>
<text x="234.3" y="33.7">OUT</text>
<text x="234.3" y="35.6">OUT</text>
<text x="234.3" y="42.8">OUT</text>
<text x="234.3" y="72.1">OUT</text>
<text x="234.3" y="81.2">OUT</text>
<text x="234.3" y="88.5">OUT</text>
<text x="234.3" y="95.8">OUT</text>
<text x="234.3" y="97.7">OUT</text>
<text x="234.3" y="99.5">OUT</text>
<text x="234.3" y="105">OUT</text>
<text x="234.3" y="123.2">OUT</text>
<text x="32.1" y="148.8">BI</text>
<text x="32.1" y="154.3">BI</text>
</g>
<g font-size=".9">
<text x="115.2" y="24.7">SA_DQ0</text>
<text x="115.2" y="26.5">SA_DQ1</text>
<text x="115.2" y="28.3">SA_DQ2</text>
<text x="127.6" y="26.5">SM_CK0#</text>
<text x="128.4" y="24.7">SM_CK0</text>
<text x="115.2" y="30.1">SA_DQ3</text>
<text x="115.2" y="32">SA_DQ4</text>
<text x="115.2" y="33.8">SA_DQ5</text>
<text x="115.2" y="35.6">SA_DQ6</text>
<text x="127.6" y="33.8">SM_CK1#</text>
<text x="128.4" y="32">SM_CK1</text>
<text x="115.2" y="37.5">SA_DQ7</text>
<text x="115.2" y="39.3">SA_DQ8</text>
<text x="115.2" y="41.1">SA_DQ9</text>
<text x="115.2" y="42.9">SA_DQ10</text>
<text x="115.2" y="44.7">SA_DQ11</text>
<text x="115.2" y="46.6">SA_DQ12</text>
<text x="128.4" y="42.9">SA_MA0</text>
<text x="128.4" y="44.7">SA_MA1</text>
<text x="128.4" y="46.6">SA_MA2</text>
<text x="115.2" y="48.4">SA_DQ13</text>
<text x="115.2" y="50.2">SA_DQ14</text>
<text x="115.2" y="52.1">SA_DQ15</text>
<text x="115.2" y="53.9">SA_DQ16</text>
<text x="128.4" y="48.4">SA_MA3</text>
<text x="128.4" y="50.3">SA_MA4</text>
<text x="128.4" y="52.1">SA_MA5</text>
<text x="128.4" y="53.9">SA_MA6</text>
<text x="115.2" y="55.7">SA_DQ17</text>
<text x="115.2" y="57.5">SA_DQ18</text>
<text x="115.2" y="59.4">SA_DQ19</text>
<text x="128.4" y="55.7">SA_MA7</text>
<text x="128.4" y="57.5">SA_MA8</text>
<text x="128.4" y="59.4">SA_MA9</text>
<text x="115.2" y="61.2">SA_DQ20</text>
<text x="115.2" y="63">SA_DQ21</text>
<text x="115.2" y="64.9">SA_DQ22</text>
<text x="127.6" y="61.2">SA_MA10</text>
<text x="127.6" y="63">SA_MA11</text>
<text x="127.6" y="64.9">SA_MA12</text>
<text x="115.2" y="66.7">SA_DQ23</text>
<text x="115.2" y="68.5">SA_DQ24</text>
<text x="115.2" y="70.3">SA_DQ25</text>
<text x="127.6" y="66.7">SA_MA13</text>
<text x="115.2" y="72.2">SA_DQ26</text>
<text x="115.2" y="74">SA_DQ27</text>
<text x="115.2" y="75.8">SA_DQ28</text>
<text x="115.2" y="77.6">SA_DQ29</text>
<text x="128.4" y="72.2">SA_BS0</text>
<text x="128.4" y="74">SA_BS1</text>
<text x="128.4" y="75.8">SA_BS2</text>
<text x="115.2" y="79.5">SA_DQ30</text>
<text x="115.2" y="81.3">SA_DQ31</text>
<text x="115.2" y="83.1">SA_DQ32</text>
<text x="127.6" y="81.3">SM_CKE0</text>
<text x="127.6" y="83.1">SM_CKE1</text>
<text x="115.2" y="85">SA_DQ33</text>
<text x="115.2" y="86.8">SA_DQ34</text>
<text x="115.2" y="88.6">SA_DQ35</text>
<text x="127.6" y="88.6">SM_CS0#</text>
<text x="115.2" y="90.4">SA_DQ36</text>
<text x="115.2" y="92.2">SA_DQ37</text>
<text x="115.2" y="94.1">SA_DQ38</text>
<text x="115.2" y="95.9">SA_DQ39</text>
<text x="127.6" y="90.4">SM_CS1#</text>
<text x="127.6" y="95.9">SA_RAS#</text>
<text x="115.2" y="97.7">SA_DQ40</text>
<text x="115.2" y="99.6">SA_DQ41</text>
<text x="115.2" y="101.4">SA_DQ42</text>
<text x="127.6" y="97.7">SA_CAS#</text>
<text x="128.4" y="99.6">SA_WE#</text>
<text x="115.2" y="103.2">SA_DQ43</text>
<text x="115.2" y="105">SA_DQ44</text>
<text x="115.2" y="106.9">SA_DQ45</text>
<text x="128.4" y="105">SA_DM0</text>
<text x="128.4" y="106.9">SA_DM1</text>
<text x="115.2" y="108.7">SA_DQ46</text>
<text x="115.2" y="110.5">SA_DQ47</text>
<text x="115.2" y="112.4">SA_DQ48</text>
<text x="128.4" y="108.7">SA_DM2</text>
<text x="128.4" y="110.5">SA_DM3</text>
<text x="128.4" y="112.4">SA_DM4</text>
<text x="115.2" y="114.2">SA_DQ49</text>
<text x="115.2" y="116">SA_DQ50</text>
<text x="115.2" y="117.9">SA_DQ51</text>
<text x="115.2" y="119.7">SA_DQ52</text>
<text x="128.4" y="114.2">SA_DM5</text>
<text x="128.4" y="116">SA_DM6</text>
<text x="128.4" y="117.9">SA_DM7</text>
<text x="115.2" y="121.5">SA_DQ53</text>
<text x="115.2" y="123.3">SA_DQ54</text>
<text x="115.2" y="125.1">SA_DQ55</text>
<text x="127.6" y="123.3">SM_ODT0</text>
<text x="127.6" y="125.1">SM_ODT1</text>
<text x="115.2" y="127">SA_DQ56</text>
<text x="115.2" y="128.8">SA_DQ57</text>
<text x="115.2" y="130.6">SA_DQ58</text>
<text x="126.1" y="130.6">SA_RCVEN#</text>
<text x="115.2" y="132.5">SA_DQ59</text>
<text x="115.2" y="134.3">SA_DQ60</text>
<text x="115.2" y="136.1">SA_DQ61</text>
<text x="115.2" y="137.9">SA_DQ62</text>
<text x="126.1" y="137.9">SM_RCOMP#</text>
<text x="126.9" y="136.1">SM_RCOMP</text>
<text x="115.2" y="139.7">SA_DQ63</text>
<text x="123.9" y="143.4">SM_RCOMP_VOH</text>
<text x="115.2" y="148.9">SA_DQS0</text>
<text x="123.9" y="145.2">SM_RCOMP_VOL</text>
<text x="115.2" y="150.7">SA_DQS0#</text>
<text x="127.6" y="150.7">SM_VREF</text>
<text x="127.6" y="152.6">SM_VREF</text>
<text x="115.2" y="156.2">SA_DQS1</text>
<text x="115.2" y="158">SA_DQS1#</text>
<text x="115.2" y="163.5">SA_DQS2</text>
<text x="115.2" y="165.4">SA_DQS2#</text>
<text x="115.2" y="170.8">SA_DQS3</text>
<text x="115.2" y="172.6">SA_DQS3#</text>
<text x="115.2" y="178.1">SA_DQS4</text>
<text x="115.2" y="180">SA_DQS4#</text>
<text x="115.2" y="185.4">SA_DQS5</text>
<text x="115.2" y="187.3">SA_DQS5#</text>
<text x="115.2" y="192.7">SA_DQS6</text>
<text x="115.2" y="194.6">SA_DQS6#</text>
<text x="115.2" y="200.1">SA_DQS7</text>
<text x="115.2" y="201.9">SA_DQS7#</text>
</g>
</svg>
